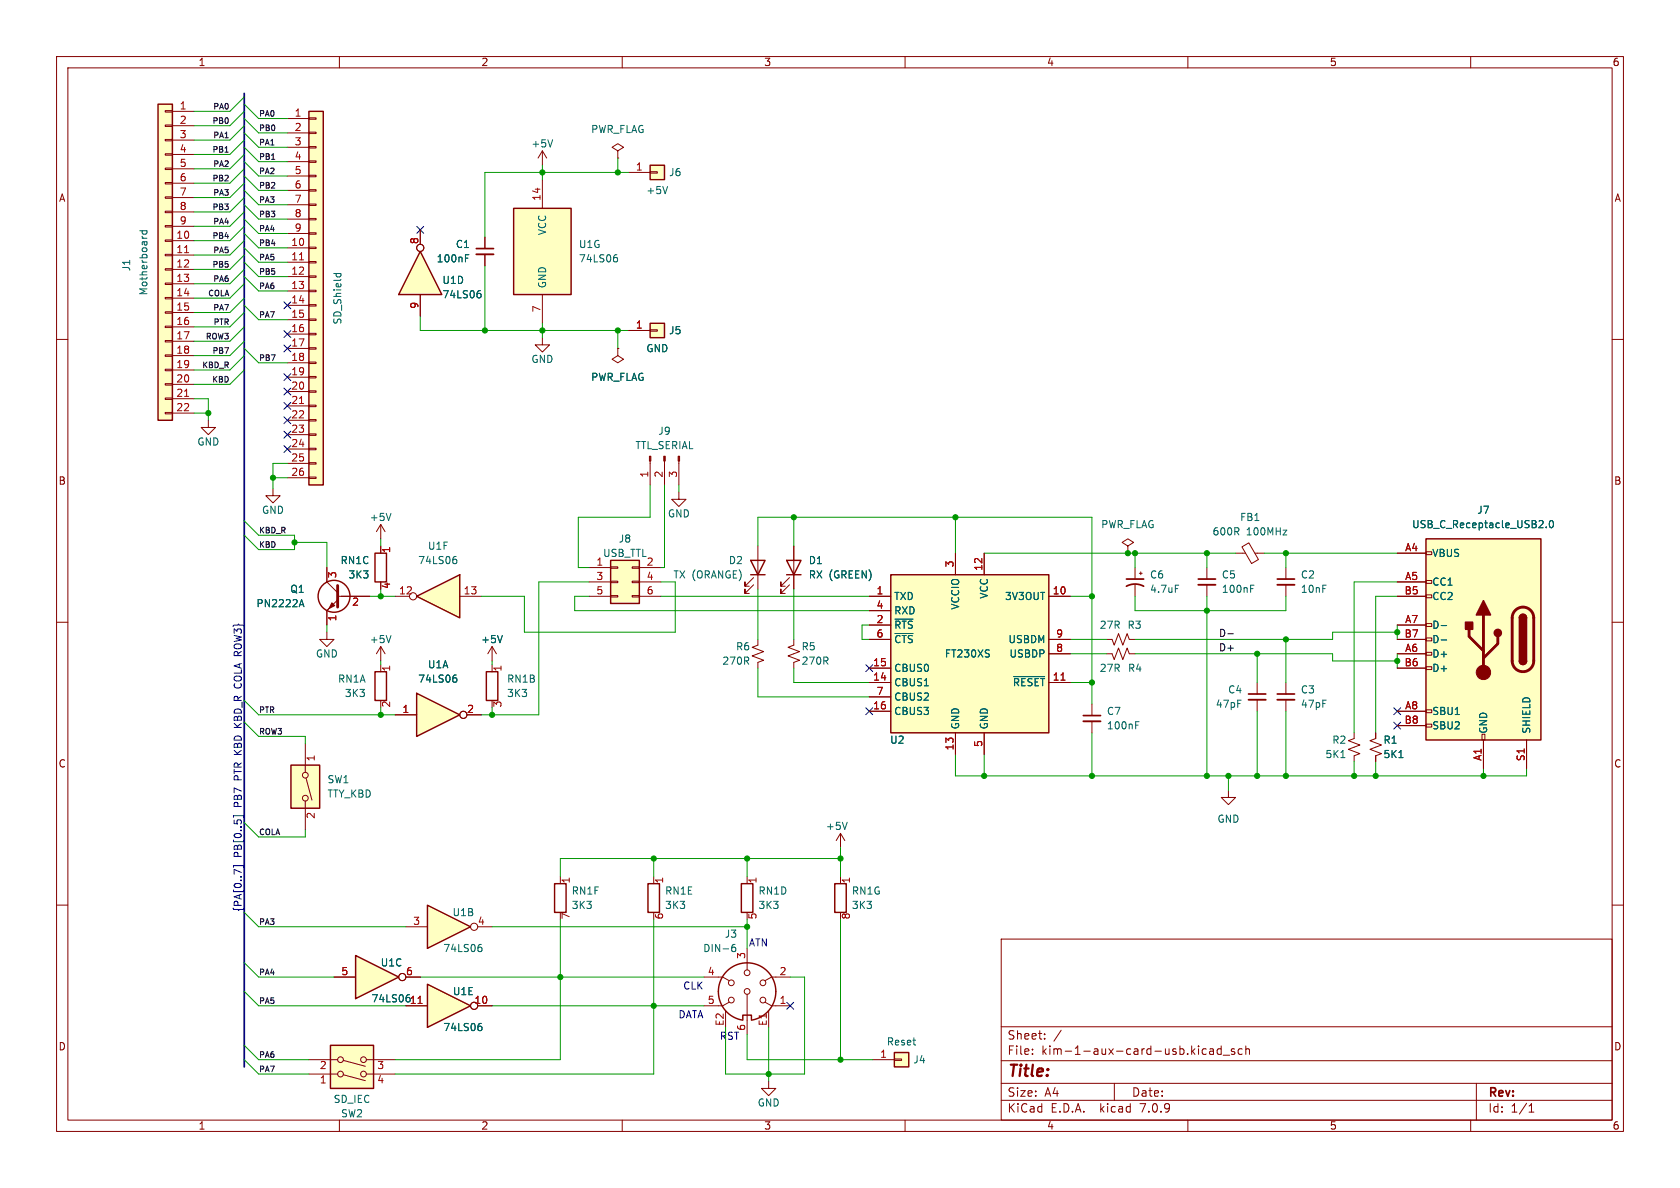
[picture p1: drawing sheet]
<svg xmlns="http://www.w3.org/2000/svg" width="297mm" height="210mm" viewBox="0 0 297 210" stroke-linecap="round" stroke-linejoin="round" font-family="sans-serif">
<g fill="none" stroke="#840000" stroke-width=".18">
<path d="M10 10h277v190h-277zM12 12h273v186h-273zM60 10v2M110 10v2M160 10v2M210 10v2M260 10v2M50.8 21h3.8M50.8 23.5h3.8M50.8 26h3.8M50.8 28.6h3.8M50.8 31.1h3.8"/>
<path d="M50.8 33.7h3.8M50.8 36.2h3.8M50.8 38.7h3.8M54.6 38.6h1.3v.3h-1.3zM54.6 36.1h1.3v.2h-1.3zM54.6 33.5h1.3v.3h-1.3zM54.6 31h1.3v.2h-1.3zM54.6 28.4h1.3v.3h-1.3zM54.6 25.9h1.3v.3h-1.3zM54.6 23.4h1.3v.2h-1.3zM54.6 20.8h1.3v.3h-1.3zM10 60h2"/>
<path d="M50.8 43.8h3.8M50.8 46.4h3.8M50.8 48.9h3.8M50.8 51.4h3.8M50.8 54h3.8M50.8 56.5h3.8M50.8 59.1h3.8M50.8 41.3h3.8M54.6 58.9h1.3v.3h-1.3zM54.6 56.4h1.3v.2h-1.3zM54.6 53.8h1.3v.3h-1.3zM54.6 51.3h1.3v.3h-1.3z"/>
<path d="M54.6 48.8h1.3v.2h-1.3zM54.6 46.2h1.3v.3h-1.3zM54.6 43.7h1.3v.2h-1.3zM54.6 41.1h1.3v.3h-1.3zM95.9 59.7v1.3h1.3l-1.3 1.2-1.3-1.2h1.3M285 60h2M36.8 74.3v1.3h1.3l-1.3 1.2-1.2-1.2h1.2M50.8 61.6h3.8M50.8 64.1h3.8M50.8 66.7h3.8M50.8 69.2h3.8M50.8 71.8h3.8"/>
<path d="M50.8 74.3h3.8M50.8 76.8h3.8M50.8 79.4h3.8M54.6 79.2h1.3v.3h-1.3zM54.6 76.7h1.3v.3h-1.3zM54.6 74.2h1.3v.2h-1.3zM54.6 71.6h1.3v.3h-1.3zM54.6 69.1h1.3v.2h-1.3zM54.6 66.5h1.3v.3h-1.3zM54.6 64h1.3v.3h-1.3zM54.6 61.5h1.3v.2h-1.3zM50.8 81.9h3.8"/>
<path d="M50.8 84.5h3.8M54.6 84.3h1.3v.3h-1.3zM54.6 81.8h1.3v.2h-1.3zM67.3 92.7l.8 1.3M67.3 92.7v2.6M67.3 96.5v1.3M67.3 92.7l-.8 1.3M114.9 81.5v4.2M117.5 81.5v4.2M120 87v1.3h1.3l-1.3 1.2-1.3-1.2h1.3M120 81.5v4.2M134 96.5v7.6"/>
<path d="M140.3 96.5v7.6M247 97.8h5.1M252.1 97.5h1v.5h-1zM10 110h2M57.8 111.8v1.2h-1.3l1.3 1.3 1.3-1.3h-1.3M67.3 102.9v1.2M87 114.3l.8 1.3M87 114.3v2.5M87 117.5v1.2M87 114.3l-.8 1.3M104.1 100.3h3.8M104.1 102.9h3.8"/>
<path d="M104.1 105.4h3.8M107.9 105.3h1.3v.2h-1.3zM107.9 102.7h1.3v.3h-1.3zM107.9 100.2h1.3v.3h-1.3zM111.8 105.3h1.2v.2h-1.2zM111.8 102.7h1.2v.3h-1.2zM111.8 100.2h1.2v.3h-1.2zM113 100.3h3.8M113 102.9h3.8M113 105.4h3.8M133.2 103.4l-1.5 1.5v-.8v.8h.8M133.2 102.1l-1.5 1.5v-.7v.7h.8"/>
<path d="M134 113v1l-1 .4 2 .8-2 .8 2 .7-1 .4v1M139.6 103.4l-1.6 1.5v-.8v.8h.8M139.6 102.1l-1.6 1.5v-.7v.7h.8M140.3 113v1l-1 .4 2.1 .8-2.1 .8 2.1 .7-1.1 .4v1M195.6 113h1l.4 1 .7-2 .8 2 .8-2 .3 1h1.1M200.7 100.3v2.1M200.7 103.4v2M201.4 101.3h.5M201.7 101.1v.5M227.3 100.3v2.1M227.3 103.4v2M247 102.9h5.1"/>
<path d="M247 105.4h5.1M247 115.6h5.1M247 110.5h5.1M247 118.1h5.1M247 113h5.1M252.1 117.9h1v.5h-1zM252.1 115.3h1v.5h-1zM252.1 112.8h1v.5h-1zM252.1 110.2h1v.5h-1zM252.1 105.2h1v.5h-1zM252.1 102.6h1v.5h-1zM285 110h2"/>
<path d="M54 131.4v5.1M54.1 137.5l1 3.9M87 123.8v1.3M239.4 129.5v1.1l-1 .3 2 .8-2 .8 2 .7-1 .4v1M247 125.7h5.1M247 128.3h5.1M252.1 128h1v.5h-1zM252.1 125.5h1v.5h-1zM262 129.8h.5v1h-.5zM262.3 130.8v5.1M269.9 130.8v5.1M10 160h2"/>
<path d="M54 141.6v5.1M132.1 154.9v1.3M148.6 154.9v1.3M285 160h2M124.5 172.7h3.3l1.1 .7M128.3 178.7v2.9M128.9 177.2l-1.1 .6h-3.3M132.1 161.3v1.3M132.1 167.6v3.9M132.1 175.8v7.1M135.3 177.2l1.1 .6h3.3M135.9 178.7v2.9"/>
<path d="M139.7 172.7h-3.3l-1.1 .7M148.6 161.3v1.3M177 166h108v32h-108zM60 198v2M110 198v2M160 198v2M177 194.5h108M177 191.5h108M177 187.5h108M177 181.5h108M182.5 186.3v.1M182.5 185.5v.1"/>
<path d="M184.7 183.6v.1M184.7 182.8v.1M187.6 182.1l-1.3 2M197 191.5v3M210 198v2M212.5 186.1l.3 .3 .4-.1M213.2 185.5l-.4-.1-.3 .3M213.9 185.5h.6v.9M214.5 185.8h-.5a.29 .29 0 0 0-.2 .3 .29 .29 0 0 0 .2 .3l.5-.1M215.9 185.5l-.4-.1-.3 .3v.4l.1 .2h.6M215.9 184.9v1.5M216.2 186.5h1.2"/>
<path d="M218.2 185.5l-.3-.1-.2 .2v.2l.5 .2v.3h-.5M219.6 185.5l-.4-.1-.3 .3v.4l.1 .2h.6M220.2 185.5l.3-.1 .3 .1 .1 .9M220.2 184.9v1.5M260 198v2M261 191.5v6.5M270.3 196.6h.9M270.3 195.5l.4-.4v1.5"/>
<circle cx="54" cy="137" r=".51"/>
<circle cx="54" cy="141.1" r=".51"/>
<circle cx="129.3" cy="173.7" r=".51"/>
<circle cx="129.3" cy="176.8" r=".51"/>
<circle cx="132.1" cy="172" r=".51"/>
<circle cx="132.1" cy="175.3" r=".51"/>
<circle cx="134.9" cy="173.7" r=".51"/>
<circle cx="134.9" cy="176.8" r=".51"/>
</g>
<g fill="none" stroke="#840000" stroke-width=".25">
<path d="M54.6 19.7h2.5v66h-2.5zM66.3 97.8h2v5.1h-2zM107.9 99.1h5.1v7.6h-5.1zM132.7 99.1h2.6l-1.3 2.5zM139.1 99.1h2.5l-1.3 2.5zM252.1 95.3h20.3v35.5h-20.3zM86 118.7h2v5.1h-2zM132.7 101.6h2.6M139.1 101.6h2.5M268.6 116.8a.64 .64 0 0 0 .6 .7 .64 .64 0 0 0 .7-.7M268.6 109.2a.64 .64 0 0 1 .6-.6 .64 .64 0 0 1 .7 .6M51.4 135.3h5.1v7.6h-5.1z"/>
<path d="M131.1 156.2h2v5.1h-2zM147.6 156.2h2v5.1h-2zM131.3 180.3a5.1 5.1 0 0 1-3.5-7.8 5.1 5.1 0 0 1 8.6 0 5.1 5.1 0 0 1-3.6 7.8M131.3 180.2v-.7h1.5v.7"/>
</g>
<g fill="#840000" stroke="#840000" stroke-width=".18">
<path d="M119.9 80.6h.2v.9h-.2z"/>
<path d="M117.3 80.6h.3v.9h-.3z"/>
<path d="M114.8 80.6h.3v.9h-.3z"/>
<circle cx="262.3" cy="118.9" r="1.27"/>
</g>
<path d="M225.8 103.4h3.1" fill="none" stroke="#840000" stroke-width=".33"/>
<path d="M199.1 103.6a3.2 3.2 0 0 1 3.1 0M199.1 102.4h3.1M225.8 102.4h3.1" fill="none" stroke="#840000" stroke-width=".3"/>
<g fill="#ffffc2" stroke="#ffffc2" stroke-width=".18">
<path d="M107.9 99.1h5.1v7.6h-5.1z"/>
<path d="M252.1 95.3h20.3v35.5h-20.3z"/>
<path d="M54.6 19.7h2.5v66h-2.5z"/>
<path d="M51.4 135.3h5.1v7.6h-5.1z"/>
</g>
<g fill="none" stroke="#006464" stroke-width=".18">
<path d="M59 48.4h1.3M59.5 48.4l-.1 .3M60.2 48.4l.1 .3M69.1 90.7l-.4 1.3M273.4 93.2v.1M274 92.1l.2-.1a.68 .68 0 0 1 .4 .7 .68 .68 0 0 1-.4 .6l-.2-.1-.1-.4zM88.8 112.3l-.4 1.3M207.8 103.4h.6M254.8 110.6h1M254.8 113.1h1M237 133.9h.8M129.4 167.7l.2-.3 .4 .1 .1 .2v.3l-.3 .2h-.3l-.1-.2"/>
<path d="M130 166.9l-.4 .1-.2 .5"/>
</g>
<path d="M259.7 111.3v1.2l2.6 2.6M262.3 108.7v10.2M264.8 112.5v1.3l-2.5 2.5M267.9 107.9a1.9 1.9 0 0 1 2.1-.4 1.9 1.9 0 0 1 1.1 1.7v7.6a1.91 1.91 0 0 1-1.9 1.9 1.91 1.91 0 0 1-1.9-1.9v-7.7l.2-.7z" fill="none" stroke="#840000" stroke-width=".51"/>
<g fill="#840000" stroke="#840000" stroke-width=".25">
<path d="M268.6 116.8h1.3a.64 .64 0 0 1-.7 .7 .64 .64 0 0 1-.6-.7z"/>
<path d="M268.6 109.2h1.3v7.6h-1.3z"/>
<path d="M268.8 108.8a.64 .64 0 0 1 .7-.2 .64 .64 0 0 1 .4 .6h-1.3z"/>
<path d="M262.3 106.2l1.2 2.5h-2.5z"/>
<path d="M259.1 110h1.2v1.3h-1.2z"/>
<circle cx="264.8" cy="111.9" r=".63"/>
</g>
<path d="M52.9 45.9h.8M52.9 71.3h.8" fill="none" stroke="#a90000" stroke-width=".18"/>
<path d="M62.9 168.9l7.6 3.8-7.6 3.8z" fill="#ffffc2"/>
<path d="M62.9 168.9l7.6 3.8-7.6 3.8zM58.4 184.8h7.6v7.6h-7.6z" fill="none" stroke="#840000" stroke-width=".25"/>
<g fill="none" stroke="#840000" stroke-width=".18">
<path d="M85.7 41.9v2M85.7 45v2M59.1 172.7h3.8M71.8 172.7h2.5M54.6 189.9h5.1M54.6 187.3h5.1M60.7 187.5l3.9 1M60.7 190l3.9 1M64.8 189.9h5M64.8 187.3h5"/>
<circle cx="71.1" cy="172.7" r=".63"/>
<circle cx="60.2" cy="189.9" r=".51"/>
<circle cx="60.2" cy="187.3" r=".51"/>
<circle cx="64.3" cy="189.9" r=".51"/>
<circle cx="64.3" cy="187.3" r=".51"/>
</g>
<path d="M58.4 184.8h7.6v7.6h-7.6z" fill="#ffffc2" stroke="#ffffc2" stroke-width=".18"/>
<path d="M84.2 45h3" fill="none" stroke="#840000" stroke-width=".33"/>
<path d="M84.2 43.9h3" fill="none" stroke="#840000" stroke-width=".3"/>
<path d="M82.3 45.6h.4M82.3 45h.6" fill="none" stroke="#006464" stroke-width=".18"/>
<path d="M74.3 44.5l3.8 7.6h-7.6z" fill="#ffffc2"/>
<path d="M74.3 44.5l3.8 7.6h-7.6zM98 156.2h2.1v5.1h-2.1zM114.6 156.2h2v5.1h-2z" fill="none" stroke="#840000" stroke-width=".25"/>
<g fill="none" stroke="#840000" stroke-width=".18">
<path d="M74.3 40.6v2.6M74.3 52.1v3.8M99.1 154.9v1.3M115.6 154.9v1.3M99.1 161.3v1.3M115.6 161.3v1.3"/>
<circle cx="74.3" cy="43.8" r=".63"/>
</g>
<path d="M84.6 51.9h.3l.1 .2v.4l-.4 .1M84.7 51.4h.2" fill="none" stroke="#006464" stroke-width=".18"/>
<path d="M75.6 174l7.6 3.8-7.6 3.8z" fill="#ffffc2"/>
<path d="M75.6 174l7.6 3.8-7.6 3.8z" fill="none" stroke="#840000" stroke-width=".25"/>
<g fill="none" stroke="#840000" stroke-width=".18">
<path d="M71.8 177.8h3.8M84.5 177.8h2.5"/>
<circle cx="83.8" cy="177.8" r=".63"/>
</g>
<path d="M73.9 177.4h.7" fill="none" stroke="#a90000" stroke-width=".18"/>
<path d="M84.7 181.4l.4 .1 .1 .1v.5l-.5 .1M84.8 180.9h.3" fill="none" stroke="#006464" stroke-width=".18"/>
<path d="M75.6 160l7.6 3.8-7.6 3.8z" fill="#ffffc2"/>
<g fill="none" stroke="#840000" stroke-width=".25">
<path d="M27.9 18.4h2.6v55.9h-2.6zM90.8 36.8h10.2v15.3h-10.2zM75.6 160l7.6 3.8-7.6 3.8zM158.1 186.1h2.6v2.5h-2.6z"/>
<circle cx="59.1" cy="105.4" r="2.82"/>
</g>
<g fill="none" stroke="#840000" stroke-width=".18">
<path d="M29.2 19.6h1.3v.2h-1.3zM30.5 19.7h3.8M29.2 39.9h1.3v.2h-1.3zM29.2 37.3h1.3v.3h-1.3zM29.2 34.8h1.3v.3h-1.3zM29.2 32.3h1.3v.2h-1.3zM29.2 29.7h1.3v.3h-1.3zM29.2 27.2h1.3v.2h-1.3zM29.2 24.6h1.3v.3h-1.3zM29.2 22.1h1.3v.3h-1.3zM30.5 22.2h3.8M30.5 24.8h3.8"/>
<path d="M30.5 27.3h3.8M30.5 29.8h3.8M30.5 32.4h3.8M30.5 34.9h3.8M30.5 37.5h3.8M95.9 26.7l-.8 1.2M95.9 26.7v2.5M95.9 31.8v5M95.9 26.7l.7 1.2M109.2 26.7l-1-.7 1-.6 1 .6-1 .7v1.2M109.2 27.9h.1M29.2 57.7h1.3v.2h-1.3z"/>
<path d="M29.2 55.1h1.3v.3h-1.3zM29.2 52.6h1.3v.2h-1.3zM29.2 50h1.3v.3h-1.3zM29.2 47.5h1.3v.3h-1.3zM29.2 45h1.3v.2h-1.3zM29.2 42.4h1.3v.3h-1.3zM30.5 42.5h3.8M30.5 45.1h3.8M30.5 47.6h3.8M30.5 50.2h3.8M30.5 52.7h3.8M30.5 55.2h3.8"/>
<path d="M30.5 57.8h3.8M30.5 40h3.8M95.9 52.1v5.1M29.2 72.9h1.3v.3h-1.3zM29.2 70.4h1.3v.2h-1.3zM29.2 67.8h1.3v.3h-1.3zM29.2 65.3h1.3v.2h-1.3zM29.2 62.7h1.3v.3h-1.3zM29.2 60.2h1.3v.3h-1.3zM30.5 60.3h3.8M30.5 62.9h3.8M30.5 65.4h3.8"/>
<path d="M30.5 67.9h3.8M30.5 70.5h3.8M30.5 73h3.8M109.2 61.6v1.3l-1 .6 1 .6 1-.6-1-.6M109.2 61.6h.1M48.3 86.4v1.2h-1.3l1.3 1.3 1.2-1.3h-1.2M199.4 96.5l-1-.6 1-.6 1 .6-1 .6v1.3M199.4 97.8h.1M218.4 97.8h1.8M219.6 96.7l1.2-.7 1.7 2.9-1.2 .7zM221.9 97.8h1.6M57.8 100.3v2.6l1.9 1.9"/>
<path d="M58.4 107.3l-.5 .5M59.7 105.4h5.7M59.7 106l-1.9 2v2.5M67.3 114.3l.8 1.3M67.3 114.3v2.5M67.3 114.3l-.8 1.3M213.4 100.3v2.1M213.4 103.4v2M193 124.5v2M193 127.5v2M222.2 120.7v2M222.2 123.7v2"/>
<path d="M243.2 129.5v1.1l-1 .3 2 .8-2 .8 2 .7-1 .4v1M148.6 147.3l.8 1.3M148.6 147.3v2.6M148.6 147.3l-.8 1.3M71.8 163.8h3.8M84.5 163.8h2.5M135.9 191.1v1.3h-1.3l1.3 1.3 1.3-1.3h-1.3M154.3 187.3h3.8M158.1 187.2h1.3v.3h-1.3z"/>
<circle cx="83.8" cy="163.8" r=".63"/>
</g>
<g fill="none" stroke="#006464" stroke-width=".18">
<path d="M97.7 24.7l-.4 1.3M24.7 40.8h1.3M25.1 41.8v.1M25.2 40.8l-.1 .4 .3 .2 .5-.1v-.5M108.7 45.5l.4 .1 .1 .2-.1 .4-.4 .1M108.8 45h.3M226.8 93.7h.7l-.7 .9h.7M53 106.9h.6M53.3 106l.4 1.3M69.1 112.3l-.4 1.3M221.1 104.1h.4M221.1 103.4h.6"/>
<path d="M200.8 128.2h.4M200.8 127.6h.6M247.3 133.9h.7M149.8 145.4l-.5 1.2M84.7 167.4l.4 .1 .1 .2v.4l-.5 .1M84.8 166.9h.3"/>
</g>
<g fill="#ffffc2" stroke="#ffffc2" stroke-width=".18">
<path d="M158.1 186.1h2.6v2.5h-2.6z"/>
<path d="M90.8 36.8h10.2v15.3h-10.2z"/>
<path d="M27.9 18.4h2.6v55.9h-2.6z"/>
</g>
<path d="M211.8 103.4h3.1M191.5 127.5h3.1M220.7 123.7h3.1" fill="none" stroke="#840000" stroke-width=".33"/>
<path d="M211.8 102.4h3.1M191.5 126.5h3.1M220.7 122.7h3.1" fill="none" stroke="#840000" stroke-width=".3"/>
<path d="M59.7 103.5v3.8" fill="none" stroke="#840000" stroke-width=".51"/>
<path d="M58.7 106.6l.5 .5-1 .5z" fill="#840000" stroke="#840000" stroke-width=".18"/>
<path d="M32.6 44.7h.8M32.6 70.1h.8" fill="none" stroke="#a90000" stroke-width=".18"/>
<path d="M73.7 105.4l7.6-3.8v7.6z" fill="#ffffc2"/>
<path d="M114.9 29.2h2.6v2.6h-2.6zM114.9 57.2h2.6v2.5h-2.6zM73.7 105.4l7.6-3.8v7.6zM157.5 101.6h27.9v27.9h-27.9z" fill="none" stroke="#840000" stroke-width=".25"/>
<g fill="none" stroke="#840000" stroke-width=".18">
<path d="M111.1 30.5h3.8M114.9 30.4h1.3v.2h-1.3zM111.1 58.4h3.8M114.9 58.3h1.3v.2h-1.3zM168.9 97.8v3.8M174 97.8v3.8M69.8 105.4h2.6M81.3 105.4h3.8M153.7 105.4h3.8M153.7 118.1h3.8M153.7 110.5h3.8M153.7 108h3.8"/>
<path d="M153.7 113h3.8M185.4 105.4h3.8M185.4 113h3.8M185.4 115.6h3.8M195.6 115.6h1l.4 1 .7-2 .8 2 .8-2 .3 1h1.1M153.7 120.7h3.8M153.7 125.7h3.8M153.7 123.2h3.8M168.9 129.5v3.9M174 129.5v3.9M185.4 120.7h3.8M227.3 120.7v2"/>
<path d="M227.3 123.7v2"/>
<circle cx="73" cy="105.4" r=".63"/>
</g>
<path d="M118 33l-.4 1.2M80.3 98.9h.3l.2 .2-.1 .4-.4 .1M80.4 98.4h.2M158.2 109.4h3.2M158.2 112h3.2M179.2 119.6h5.5" fill="none" stroke="#006464" stroke-width=".18"/>
<g fill="#ffffc2" stroke="#ffffc2" stroke-width=".18">
<path d="M157.5 101.6h27.9v27.9h-27.9z"/>
<path d="M114.9 57.2h2.6v2.5h-2.6z"/>
<path d="M114.9 29.2h2.6v2.6h-2.6z"/>
</g>
<path d="M187.6 120.2h.7" fill="none" stroke="#a90000" stroke-width=".18"/>
<path d="M225.8 123.7h3.1" fill="none" stroke="#840000" stroke-width=".33"/>
<path d="M225.8 122.7h3.1" fill="none" stroke="#840000" stroke-width=".3"/>
<path d="M73.7 122.6l7.6 3.8-7.6 3.8z" fill="#ffffc2"/>
<path d="M66.3 118.7h2v5.1h-2zM73.7 122.6l7.6 3.8-7.6 3.8z" fill="none" stroke="#840000" stroke-width=".25"/>
<g fill="none" stroke="#840000" stroke-width=".18">
<path d="M74.3 40.6v2.6M74.3 52.1v3.8M85.7 41.9v2M85.7 45v2M111.1 58.4h3.8M109.2 61.6h.1M67.3 96.5v1.3M140.3 96.5v2.6M168.9 97.8v3.8M174 97.8v3.8M247 97.8h5.1M57.8 100.3v2.6"/>
<path d="M57.8 108v2.5M60.3 105.4h5.1M67.3 102.9v1.2M67.3 117.5v1.2M140.3 101.6v2.5M153.7 105.4h3.8M153.7 118.1h3.8M153.7 110.5h3.8M153.7 108h3.8M153.7 113h3.8M185.4 105.4h3.8M185.4 113h3.8"/>
<path d="M185.4 115.6h3.8M247 105.4h5.1M247 118.1h5.1M247 110.5h5.1M247 113h5.1M247 115.6h5.1M247 102.9h5.1M67.3 123.8v1.3M69.8 126.4h3.9M82.5 126.4h2.6M153.7 120.7h3.8M153.7 125.7h3.8"/>
<path d="M153.7 123.2h3.8M168.9 129.5v3.9M174 129.5v3.9M185.4 120.7h3.8M217.2 139.7v1.3h-1.3l1.3 1.2 1.2-1.2h-1.2M243.2 129.5v1.1M243.2 133.6v1M247 125.7h5.1M247 128.3h5.1M262.3 130.8v5.1M269.9 130.8v5.1M59.1 172.7h3.8"/>
<path d="M71.8 177.8h3.8M71.8 172.7h2.5M84.5 177.8h2.5"/>
<circle cx="74.3" cy="43.8" r=".63"/>
<circle cx="81.9" cy="126.4" r=".63"/>
<circle cx="71.1" cy="172.7" r=".63"/>
<circle cx="83.8" cy="177.8" r=".63"/>
</g>
<g fill="none" stroke="#006464" stroke-width=".18">
<path d="M82.3 45.6h.4M82.3 45h.6M84.6 51.9h.3l.1 .2v.4l-.4 .1M84.7 51.4h.2M273.4 93.2v.1M274 92.1l.2-.1a.68 .68 0 0 1 .4 .7 .68 .68 0 0 1-.4 .6l-.2-.1-.1-.4zM53 106.9h.6M53.3 106l.4 1.3M80.3 119.8l.3 .1 .2 .2-.1 .4-.4 .1M80.4 119.3h.2M88.8 112.3l-.4 1.3M158.2 109.4h3.2"/>
<path d="M158.2 112h3.2M179.2 119.6h5.5M254.8 110.6h1M254.8 113.1h1M247.3 133.9h.7M84.7 181.4l.4 .1 .1 .1v.5l-.5 .1M84.8 180.9h.3"/>
</g>
<g fill="none" stroke="#000084" stroke-width=".18">
<path d="M50.2 58.4l1.2 1.3M50.2 53.4l1.2 1.2M51.4 58.4l-1.2 1.3M51.4 53.4l-1.2 1.2M73.7 40l1.2 1.2M74.9 40l-1.2 1.2M50.2 68.6l1.2 1.2M50.2 71.1l1.2 1.3M50.2 73.7l1.2 1.2M50.2 76.2l1.2 1.2M50.2 78.8l1.2 1.2M50.2 66.1l1.2 1.2"/>
<path d="M50.2 61l1.2 1.2M51.4 68.6l-1.2 1.2M51.4 71.1l-1.2 1.3M51.4 73.7l-1.2 1.2M51.4 76.2l-1.2 1.2M51.4 78.8l-1.2 1.2M51.4 66.1l-1.2 1.2M51.4 61l-1.2 1.2M153.1 117.5l1.2 1.2M154.3 117.5l-1.2 1.2M41.4 128.6h1.3M41.4 127.9l.7 .7"/>
<path d="M41.4 121.2l.3 .4M42.7 121.2l-.3 .4M153.1 125.1l1.2 1.2M154.3 125.1l-1.2 1.2M246.4 125.1l1.2 1.2M246.4 127.7l1.2 1.2M247.6 125.1l-1.2 1.2M247.6 127.7l-1.2 1.2M41.3 144.5v-.3h1.8v.3M41.3 153.3v-.3h1.8v.3M42.7 154.2l-1.3-.5v.8M139.1 177.2l1.2 1.2"/>
<path d="M140.3 177.2l-1.2 1.2"/>
</g>
<path d="M39.8 26.9h.5M48 28.2h.6M217.1 112h.9" fill="none" stroke="#0f0f0f" stroke-width=".18"/>
<path d="M43.2 16.5v172.1" fill="none" stroke="#000084" stroke-width=".3"/>
<g fill="none" stroke="#009600" stroke-width=".18">
<path d="M43.2 19.7l-2.6 2.5h-6.3M43.2 17.1l-2.6 2.6h-6.3M43.2 18.4l2.5 2.6h5.1M43.2 34.9l-2.6 2.6h-6.3M43.2 38.7l2.5 2.6h5.1M43.2 36.2l2.5 2.5h5.1M43.2 26l2.5 2.6h5.1M43.2 31.1l2.5 2.6h5.1M43.2 28.6l2.5 2.5h5.1M43.2 33.7l2.5 2.5h5.1M43.2 32.4l-2.6 2.5h-6.3M43.2 29.8l-2.6 2.6h-6.3"/>
<path d="M43.2 22.2l-2.6 2.6h-6.3M43.2 21l2.5 2.5h5.1M43.2 23.5l2.5 2.5h5.1M43.2 27.3l-2.6 2.5h-6.3M43.2 24.8l-2.6 2.5h-6.3M43.2 37.5l-2.6 2.5h-6.3M95.9 29.2v2.6M109.2 27.9v2.6M111.1 30.5h-25.4v11.4M43.2 40l-2.6 2.5h-6.3M43.2 42.5l-2.6 2.6h-6.3M43.2 48.9l2.5 2.5h5.1"/>
<path d="M43.2 46.4l2.5 2.5h5.1M43.2 43.8l2.5 2.6h5.1M43.2 41.3l2.5 2.5h5.1M43.2 45.1l-2.6 2.5h-6.3M43.2 52.7l-2.6 2.5h-6.3M43.2 50.2l-2.6 2.5h-6.3M43.2 47.6l-2.6 2.6h-6.3M43.2 55.2l-2.6 2.6h-6.3M43.2 57.8l-2.6 2.5h-6.3M43.2 54l2.5 2.5h5.1M74.3 55.9v2.5h36.8M85.7 47v11.4"/>
<path d="M95.9 57.2v2.5M109.2 58.4v3.2M34.3 70.5h2.5v3.8M34.3 73h2.5M43.2 60.3l-2.6 2.6h-6.3M43.2 62.9l-2.6 2.5h-6.3M43.2 65.4l-2.6 2.5h-6.3M43.2 61.6l2.5 2.5h5.1M43.2 92.1l2.5 2.5h6.4v2.6h-6.4l-2.5-2.6M48.3 84.5h2.5M50.8 81.9h-2.5v4.5M52.1 95.9h5.7v4.4"/>
<path d="M67.3 95.3v1.2M114.9 85.7v5.7h-12.7v8.9h1.9M117.5 85.7v14.6h-.7M120 85.7v1.3M134 96.5v-5.1h59v33.1M140.3 91.4v5.1M168.9 91.4v6.4M174 97.8h44.4M200.7 97.8v2.5M213.4 97.8v2.5M223.5 97.8h23.5M227.3 97.8v2.5"/>
<path d="M57.8 110.5v1.3M65.4 105.4h4.4M67.3 104.1v1.3M67.3 116.8v.7M87 116.8v.7M104.1 105.4h-2.5v2.6h52.1M104.1 102.9h-8.9v23.5h-10.1M116.8 102.9h2.6v8.9h-26.7v-6.4h-7.6M116.8 105.4h36.9M134 104.1v8.9M134 118.1v5.1h19.7M140.3 118.1v2.6h13.4"/>
<path d="M140.3 104.1v8.9M153.7 110.5h-1.3v2.5h1.3M189.2 115.6h6.4M189.2 113h6.4M189.2 105.4h3.8M200.7 105.4v2.6h26.6v-2.6M200.7 115.6h34.9v1.2h11.4M213.4 105.4v31.8M222.2 115.6v5.1M227.3 113v7.7M247 111.8h-11.4v1.2h-34.9M247 105.4h-3.8v24.1"/>
<path d="M247 102.9h-7.6v26.6M247 110.5v2.5M247 115.6v2.5M43.2 123.8l2.5 2.6h24.1M43.2 127.6l2.5 2.6h8.3v1.2M67.3 125.1v1.3M87 125.1v1.3M168.9 133.4v3.8h101v-1.3M174 133.4v3.8M189.2 120.7h3.8M193 129.5v7.7M217.2 137.2v2.5"/>
<path d="M222.2 125.7v11.5M227.3 125.7v11.5M239.4 134.6v2.6M243.2 134.6v2.6M262.3 135.9v1.3M43.2 145.4l2.5 2.6h8.3v-1.3M115.6 151.8v3.1M132.1 151.8v3.1M148.6 151.8h-49.5v3.1M148.6 149.9v5M43.2 161.3l2.5 2.5h26.1M43.2 175.3l2.5 2.5h26.1"/>
<path d="M43.2 170.2l2.5 2.5h13.4M74.3 172.7h50.2M87 163.8h45.1M87 177.8h37.5M99.1 162.6v24.7h-29.3M115.6 162.6v27.3h-45.8M132.1 162.6v5M139.7 172.7h2.5v17.2h-13.9v-8.3M148.6 162.6v24.7M43.2 187.3l2.5 2.6h8.9M43.2 184.8l2.5 2.5h8.9M132.1 182.9v4.4h22.2"/>
<path d="M135.9 181.6v9.5"/>
</g>
<path d="M187.6 120.2h.7M73.9 177.4h.7" fill="none" stroke="#a90000" stroke-width=".18"/>
<g fill="#009600" stroke="#009600" stroke-width=".18">
<circle cx="95.9" cy="58.4" r=".46"/>
<circle cx="85.7" cy="58.4" r=".46"/>
<circle cx="222.2" cy="115.6" r=".46"/>
<circle cx="227.3" cy="97.8" r=".46"/>
<circle cx="213.4" cy="97.8" r=".46"/>
<circle cx="193" cy="120.7" r=".46"/>
<circle cx="213.4" cy="137.2" r=".46"/>
<circle cx="168.9" cy="91.4" r=".46"/>
<circle cx="200.7" cy="97.8" r=".46"/>
<circle cx="193" cy="137.2" r=".46"/>
<circle cx="174" cy="137.2" r=".46"/>
<circle cx="213.4" cy="108" r=".46"/>
<circle cx="199.4" cy="97.8" r=".46"/>
<circle cx="193" cy="105.4" r=".46"/>
<circle cx="227.3" cy="137.2" r=".46"/>
<circle cx="217.2" cy="137.2" r=".46"/>
<circle cx="222.2" cy="137.2" r=".46"/>
<circle cx="239.4" cy="137.2" r=".46"/>
<circle cx="243.2" cy="137.2" r=".46"/>
<circle cx="247" cy="111.8" r=".46"/>
<circle cx="247" cy="116.8" r=".46"/>
<circle cx="262.3" cy="137.2" r=".46"/>
<circle cx="87" cy="126.4" r=".46"/>
<circle cx="109.2" cy="58.4" r=".46"/>
<circle cx="140.3" cy="91.4" r=".46"/>
<circle cx="95.9" cy="30.5" r=".46"/>
<circle cx="109.2" cy="30.5" r=".46"/>
<circle cx="227.3" cy="113" r=".46"/>
<circle cx="36.8" cy="73" r=".46"/>
<circle cx="67.3" cy="126.4" r=".46"/>
<circle cx="48.3" cy="84.5" r=".46"/>
<circle cx="52.1" cy="95.9" r=".46"/>
<circle cx="67.3" cy="105.4" r=".46"/>
<circle cx="115.6" cy="177.8" r=".46"/>
<circle cx="135.9" cy="189.9" r=".46"/>
<circle cx="148.6" cy="187.3" r=".46"/>
<circle cx="99.1" cy="172.7" r=".46"/>
<circle cx="132.1" cy="151.8" r=".46"/>
<circle cx="132.1" cy="163.8" r=".46"/>
<circle cx="115.6" cy="151.8" r=".46"/>
<circle cx="148.6" cy="151.8" r=".46"/>
</g>
<text font-size="2.8" fill="#840000" x="178" y="190.9">Title:</text>
<g font-size="2.1" fill="#840000">
<text x="178" y="184">Sheet:</text>
<text x="178" y="186.7">File:</text>
<text x="184.1" y="186.7">kim-1-aux-card-usb.kicad_sch</text>
<text x="178" y="196.9">KiCad</text>
<text x="178" y="194.1">Size:</text>
<text x="184.7" y="194.1">A4</text>
<text x="185.7" y="196.9">E.D.A.</text>
<text x="194.6" y="196.9">kicad</text>
<text x="200" y="194.1">Date:</text>
<text x="201.8" y="196.9">7.0.9</text>
<text x="263" y="194.3">Rev:</text>
<text x="263" y="196.9">Id:</text>
<text x="267.1" y="196.9">1/1</text>
</g>
<g font-size="1.8" fill="#840000">
<text x="35" y="11.9">1</text>
<text x="85" y="11.9">2</text>
<text x="135" y="11.9">3</text>
<text x="185" y="11.9">4</text>
<text x="235" y="11.9">5</text>
<text x="285" y="11.9">6</text>
<text x="10.3" y="35.9">A</text>
<text x="285.3" y="35.9">A</text>
<text x="10.3" y="85.9">B</text>
<text x="285.3" y="85.9">B</text>
<text x="10.3" y="135.9">C</text>
<text x="285.3" y="135.9">C</text>
<text x="10.3" y="185.9">D</text>
<text x="285.3" y="185.9">D</text>
<text x="35" y="199.9">1</text>
<text x="85" y="199.9">2</text>
<text x="135" y="199.9">3</text>
<text x="185" y="199.9">4</text>
<text x="235" y="199.9">5</text>
<text x="285" y="199.9">6</text>
</g>
<g font-size="1.8" fill="#a90000">
<text x="31.7" y="19.4">1</text>
<text x="31.7" y="22">2</text>
<text x="52" y="20.7">1</text>
<text x="52" y="23.2">2</text>
<text x="31.7" y="24.5">3</text>
<text x="31.7" y="27.1">4</text>
<text x="31.7" y="29.6">5</text>
<text x="52" y="25.8">3</text>
<text x="52" y="28.3">4</text>
<text x="31.7" y="32.1">6</text>
<text x="31.7" y="34.7">7</text>
<text x="52" y="30.9">5</text>
<text x="52" y="33.4">6</text>
<text x="52" y="35.9">7</text>
<text x="95.6" y="35.6" transform="rotate(-90 95.6 35.6)">14</text>
<text x="112.3" y="30.2">1</text>
<text x="31.7" y="37.2">8</text>
<text x="31.7" y="39.8">9</text>
<text x="52" y="38.5">8</text>
<text x="52" y="41">9</text>
<text x="31.1" y="42.3">10</text>
<text x="31.1" y="44.8">11</text>
<text x="31.1" y="47.4">12</text>
<text x="51.4" y="43.6">10</text>
<text x="51.4" y="46.1">11</text>
<text x="74" y="43.3" transform="rotate(-90 74 43.3)">8</text>
<text x="31.1" y="49.9">13</text>
<text x="31.1" y="52.5">14</text>
<text x="51.4" y="48.6">12</text>
<text x="51.4" y="51.2">13</text>
<text x="51.4" y="53.7">14</text>
<text x="31.1" y="55">15</text>
<text x="31.1" y="57.5">16</text>
<text x="51.4" y="56.3">15</text>
<text x="51.4" y="58.8">16</text>
<text x="74" y="54.7" transform="rotate(-90 74 54.7)">9</text>
<text x="95.6" y="55.3" transform="rotate(-90 95.6 55.3)">7</text>
<text x="112.3" y="58.2">1</text>
<text x="31.1" y="60.1">17</text>
<text x="31.1" y="62.6">18</text>
<text x="31.1" y="65.2">19</text>
<text x="51.4" y="61.3">17</text>
<text x="51.4" y="63.9">18</text>
<text x="31.1" y="67.7">20</text>
<text x="31.1" y="70.2">21</text>
<text x="51.4" y="66.4">19</text>
<text x="51.4" y="69">20</text>
<text x="51.4" y="71.5">21</text>
<text x="31.1" y="72.8">22</text>
<text x="51.4" y="74">22</text>
<text x="51.4" y="76.6">23</text>
<text x="51.4" y="79.1">24</text>
<text x="51.4" y="81.7">25</text>
<text x="51.4" y="84.2">26</text>
<text x="114.7" y="84.5" transform="rotate(-90 114.7 84.5)">1</text>
<text x="117.2" y="84.5" transform="rotate(-90 117.2 84.5)">2</text>
<text x="119.8" y="84.5" transform="rotate(-90 119.8 84.5)">3</text>
<text x="69.3" y="97.9" transform="rotate(-90 69.3 97.9)">1</text>
<text x="105.3" y="100.1">1</text>
<text x="114.2" y="100.1">2</text>
<text x="168.7" y="100.4" transform="rotate(-90 168.7 100.4)">3</text>
<text x="173.7" y="101" transform="rotate(-90 173.7 101)">12</text>
<text x="248.3" y="97.5">A4</text>
<text x="59.8" y="102.3" transform="rotate(-90 59.8 102.3)">3</text>
<text x="62.2" y="107.4">2</text>
<text x="69.3" y="104.2" transform="rotate(-90 69.3 104.2)">4</text>
<text x="70.4" y="105.2">12</text>
<text x="81.9" y="105.2">13</text>
<text x="105.3" y="102.6">3</text>
<text x="105.3" y="105.2">5</text>
<text x="114.2" y="102.6">4</text>
<text x="114.2" y="105.2">6</text>
<text x="154.9" y="105.2">1</text>
<text x="154.9" y="107.7">4</text>
<text x="186" y="105.2">10</text>
<text x="248.2" y="105.2">B5</text>
<text x="248.3" y="102.6">A5</text>
<text x="59.8" y="109.9" transform="rotate(-90 59.8 109.9)">1</text>
<text x="154.9" y="110.2">2</text>
<text x="154.9" y="112.8">6</text>
<text x="186.6" y="112.8">9</text>
<text x="248.2" y="112.8">B7</text>
<text x="248.3" y="110.2">A7</text>
<text x="69.3" y="118.8" transform="rotate(-90 69.3 118.8)">1</text>
<text x="89" y="118.8" transform="rotate(-90 89 118.8)">1</text>
<text x="154.3" y="117.9">15</text>
<text x="186.6" y="115.3">8</text>
<text x="248.2" y="117.9">B6</text>
<text x="248.3" y="115.3">A6</text>
<text x="69.3" y="125.2" transform="rotate(-90 69.3 125.2)">2</text>
<text x="89" y="125.2" transform="rotate(-90 89 125.2)">3</text>
<text x="154.3" y="120.4">14</text>
<text x="154.3" y="125.5">16</text>
<text x="154.9" y="122.9">7</text>
<text x="186" y="120.4">11</text>
<text x="248.3" y="125.5">A8</text>
<text x="71" y="126.1">1</text>
<text x="82.5" y="126.1">2</text>
<text x="248.2" y="128">B8</text>
<text x="56" y="134.7" transform="rotate(-90 56 134.7)">1</text>
<text x="168.7" y="132.8" transform="rotate(-90 168.7 132.8)">13</text>
<text x="173.7" y="132.2" transform="rotate(-90 173.7 132.2)">5</text>
<text x="262" y="134.6" transform="rotate(-90 262 134.6)">A1</text>
<text x="269.6" y="134.7" transform="rotate(-90 269.6 134.7)">S1</text>
<text x="56" y="144.9" transform="rotate(-90 56 144.9)">2</text>
<text x="101" y="156.3" transform="rotate(-90 101 156.3)">1</text>
<text x="117.6" y="156.3" transform="rotate(-90 117.6 156.3)">1</text>
<text x="134.1" y="156.3" transform="rotate(-90 134.1 156.3)">1</text>
<text x="150.6" y="156.3" transform="rotate(-90 150.6 156.3)">1</text>
<text x="73" y="163.6">3</text>
<text x="84.4" y="163.6">4</text>
<text x="101" y="162.6" transform="rotate(-90 101 162.6)">7</text>
<text x="117.6" y="162.6" transform="rotate(-90 117.6 162.6)">6</text>
<text x="134.1" y="162.6" transform="rotate(-90 134.1 162.6)">5</text>
<text x="150.6" y="162.6" transform="rotate(-90 150.6 162.6)">8</text>
<text x="60.3" y="172.5">5</text>
<text x="71.7" y="172.5">6</text>
<text x="125" y="172.5">4</text>
<text x="131.8" y="169.6" transform="rotate(-90 131.8 169.6)">3</text>
<text x="137.7" y="172.5">2</text>
<text x="83.8" y="177.5">10</text>
<text x="125" y="177.5">5</text>
<text x="137.7" y="177.5">1</text>
<text x="128" y="181.5" transform="rotate(-90 128 181.5)">E2</text>
<text x="131.8" y="182.3" transform="rotate(-90 131.8 182.3)">6</text>
<text x="135.6" y="181.5" transform="rotate(-90 135.6 181.5)">E1</text>
<text x="56.4" y="191.8">1</text>
<text x="56.4" y="189.3">2</text>
<text x="66.6" y="189.3">3</text>
<text x="66.6" y="191.8">4</text>
<text x="155.5" y="187.1">1</text>
</g>
<g font-size="1.8" fill="#006464">
<text x="104.4" y="23.7">PWR_FLAG</text>
<text x="93.8" y="26.3">+5V</text>
<text x="114.2" y="34.5">+5V</text>
<text x="118.2" y="31.3">J6</text>
<text x="96.7" y="41.7" transform="rotate(-90 96.7 41.7)">VCC</text>
<text x="77.1" y="46.6">100nF</text>
<text x="80.5" y="44">C1</text>
<text x="102.2" y="44">U1G</text>
<text x="102.2" y="46.6">74LS06</text>
<text x="23.2" y="48.1" transform="rotate(-90 23.2 48.1)">J1</text>
<text x="26.3" y="52.3" transform="rotate(-90 26.3 52.3)">Motherboard</text>
<text x="78.1" y="50.4">U1D</text>
<text x="78.1" y="52.9">74LS06</text>
<text x="96.7" y="51.1" transform="rotate(-90 96.7 51.1)">GND</text>
<text x="60.6" y="57.5" transform="rotate(-90 60.6 57.5)">SD_Shield</text>
<text x="118.2" y="59.3">J5</text>
<text x="93.8" y="64.4">GND</text>
<text x="114.2" y="62.5">GND</text>
<text x="104.4" y="67.5">PWR_FLAG</text>
<text x="116.3" y="77.1">J9</text>
<text x="34.8" y="79">GND</text>
<text x="112.2" y="79.6">TTL_SERIAL</text>
<text x="46.2" y="91">GND</text>
<text x="65.3" y="92.3">+5V</text>
<text x="118" y="91.7">GND</text>
<text x="194.6" y="93.6">PWR_FLAG</text>
<text x="214.3" y="94.8">600R</text>
<text x="219.1" y="92.3">FB1</text>
<text x="220.3" y="94.8">100MHz</text>
<text x="249.5" y="93.6">USB_C_Receptacle_USB2.0</text>
<text x="261.1" y="91">J7</text>
<text x="60.1" y="99.9">RN1C</text>
<text x="73.8" y="99.9">74LS06</text>
<text x="75.6" y="97.4">U1F</text>
<text x="106.5" y="98.7">USB_TTL</text>
<text x="109.3" y="96.1">J8</text>
<text x="128.8" y="99.9">D2</text>
<text x="142.9" y="99.9">D1</text>
<text x="253.1" y="98.7">VBUS</text>
<text x="45.2" y="107.5">PN2222A</text>
<text x="51.2" y="105">Q1</text>
<text x="61.5" y="102.5">3K3</text>
<text x="119" y="102.5">TX (ORANGE)</text>
<text x="142.9" y="102.5">RX (GREEN)</text>
<text x="158" y="106.3">TXD</text>
<text x="169.8" y="107.9" transform="rotate(-90 169.8 107.9)">VCCIO</text>
<text x="174.9" y="105.9" transform="rotate(-90 174.9 105.9)">VCC</text>
<text x="177.6" y="106.3">3V3OUT</text>
<text x="203.2" y="102.5">C6</text>
<text x="203.2" y="105">4.7uF</text>
<text x="215.9" y="102.5">C5</text>
<text x="215.9" y="105">100nF</text>
<text x="229.9" y="102.5">C2</text>
<text x="229.9" y="105">10nF</text>
<text x="253.1" y="103.7">CC1</text>
<text x="253.1" y="106.3">CC2</text>
<text x="65.3" y="113.9">+5V</text>
<text x="85" y="113.9">+5V</text>
<text x="158" y="111.4">~{RTS}</text>
<text x="158" y="108.8">RXD</text>
<text x="158" y="113.9">~{CTS}</text>
<text x="178.2" y="113.9">USBDM</text>
<text x="194.3" y="111.4">27R</text>
<text x="199.2" y="111.4">R3</text>
<text x="253.1" y="111.4">D-</text>
<text x="253.1" y="113.9">D-</text>
<text x="55.7" y="116.4">GND</text>
<text x="75.6" y="118.3">U1A</text>
<text x="127.6" y="117.7">270R</text>
<text x="130" y="115.2">R6</text>
<text x="141.6" y="115.2">R5</text>
<text x="141.6" y="117.7">270R</text>
<text x="158" y="119">CBUS0</text>
<text x="166.9" y="116.4">FT230XS</text>
<text x="178.4" y="116.4">USBDP</text>
<text x="194.3" y="119">27R</text>
<text x="199.3" y="119">R4</text>
<text x="253.1" y="116.4">D+</text>
<text x="253.1" y="119">D+</text>
<text x="59.7" y="120.9">RN1A</text>
<text x="60.9" y="123.4">3K3</text>
<text x="73.8" y="120.9">74LS06</text>
<text x="89.5" y="120.9">RN1B</text>
<text x="89.5" y="123.4">3K3</text>
<text x="158" y="121.5">CBUS1</text>
<text x="158" y="124.1">CBUS2</text>
<text x="179" y="121.5">~{RESET}</text>
<text x="214.8" y="125.3">47pF</text>
<text x="217" y="122.8">C4</text>
<text x="229.9" y="122.8">C3</text>
<text x="229.9" y="125.3">47pF</text>
<text x="157.3" y="131.7">U2</text>
<text x="158" y="126.6">CBUS3</text>
<text x="169.8" y="129" transform="rotate(-90 169.8 129)">GND</text>
<text x="174.9" y="129" transform="rotate(-90 174.9 129)">GND</text>
<text x="195.6" y="126.6">C7</text>
<text x="195.6" y="129.1">100nF</text>
<text x="235.4" y="131.7">R2</text>
<text x="244.5" y="131.7">R1</text>
<text x="253.1" y="126.6">SBU1</text>
<text x="253.1" y="129.1">SBU2</text>
<text x="263.1" y="129.8" transform="rotate(-90 263.1 129.8)">GND</text>
<text x="270.7" y="129.8" transform="rotate(-90 270.7 129.8)">SHIELD</text>
<text x="234.2" y="134.2">5K1</text>
<text x="244.5" y="134.2">5K1</text>
<text x="57.8" y="138.7">SW1</text>
<text x="57.8" y="141.2">TTY_KBD</text>
<text x="145.9" y="146.9">+5V</text>
<text x="215.1" y="145.6">GND</text>
<text x="101" y="158.3">RN1F</text>
<text x="101" y="160.9">3K3</text>
<text x="117.5" y="158.3">RN1E</text>
<text x="117.5" y="160.9">3K3</text>
<text x="134" y="158.3">RN1D</text>
<text x="134" y="160.9">3K3</text>
<text x="150.5" y="158.3">RN1G</text>
<text x="150.5" y="160.9">3K3</text>
<text x="79.9" y="162.2">U1B</text>
<text x="128" y="166">J3</text>
<text x="67.2" y="171">U1C</text>
<text x="78.3" y="168.5">74LS06</text>
<text x="124.2" y="168.5">DIN-6</text>
<text x="65.6" y="177.4">74LS06</text>
<text x="72.3" y="177.5">11</text>
<text x="80" y="176.1">U1E</text>
<text x="78.3" y="182.5">74LS06</text>
<text x="156.7" y="185">Reset</text>
<text x="161.4" y="188.2">J4</text>
<text x="58.9" y="195.2">SD_IEC</text>
<text x="60.2" y="197.7">SW2</text>
<text x="133.9" y="195.8">GND</text>
</g>
<g font-size="1.8" fill="#0f0f0f">
<text x="215.4" y="112.7">D-</text>
<text x="215.4" y="115.2">D+</text>
</g>
<g font-size="1.8" fill="#000084">
<text x="42.8" y="120.8" transform="rotate(-90 42.8 120.8)">COLA ROW3}</text>
<text x="42.8" y="128" transform="rotate(-90 42.8 128)">KBD_R</text>
<text x="42.8" y="137.6" transform="rotate(-90 42.8 137.6)">PTR KBD</text>
<text x="42.8" y="142.6" transform="rotate(-90 42.8 142.6)">PB7</text>
<text x="42.8" y="151.6" transform="rotate(-90 42.8 151.6)">PB[0..5]</text>
<text x="42.8" y="161.3" transform="rotate(-90 42.8 161.3)">{PA[0..7]</text>
</g>
<g font-size="1.8" fill="#0000c2">
<text x="132.3" y="167.4">ATN</text>
<text x="120.7" y="175">CLK</text>
<text x="119.8" y="180.1">DATA</text>
<text x="127.2" y="183.9">RST</text>
</g>
<g font-size="1.4" fill="#0f0f0f">
<text x="37.4" y="21.9">PB0</text>
<text x="37.6" y="19.4">PA0</text>
<text x="45.7" y="20.7">PA0</text>
<text x="45.7" y="23.2">PB0</text>
<text x="37.4" y="27">PB1</text>
<text x="37.6" y="24.5">PA1</text>
<text x="37.6" y="29.6">PA2</text>
<text x="45.7" y="28.3">PB1</text>
<text x="45.7" y="25.8">PA1</text>
<text x="37.4" y="32.1">PB2</text>
<text x="37.6" y="34.6">PA3</text>
<text x="45.7" y="33.4">PB2</text>
<text x="45.7" y="30.8">PA2</text>
<text x="45.7" y="35.9">PA3</text>
<text x="37.4" y="37.2">PB3</text>
<text x="37.6" y="39.7">PA4</text>
<text x="45.7" y="38.5">PB3</text>
<text x="45.7" y="41">PA4</text>
<text x="37.4" y="47.3">PB5</text>
<text x="37.4" y="42.3">PB4</text>
<text x="37.6" y="44.8">PA5</text>
<text x="45.7" y="46.1">PA5</text>
<text x="45.7" y="43.5">PB4</text>
<text x="36.7" y="52.4">COLA</text>
<text x="37.6" y="49.9">PA6</text>
<text x="45.7" y="51.2">PA6</text>
<text x="45.7" y="48.6">PB5</text>
<text x="37.6" y="55">PA7</text>
<text x="37.6" y="57.5">PTR</text>
<text x="45.7" y="56.2">PA7</text>
<text x="35.6" y="65.1">KBD_R</text>
<text x="36.2" y="60">ROW3</text>
<text x="37.4" y="62.6">PB7</text>
<text x="45.7" y="63.9">PB7</text>
<text x="37.4" y="67.7">KBD</text>
<text x="45.7" y="94.3">KBD_R</text>
<text x="45.7" y="96.9">KBD</text>
<text x="45.7" y="129.9">ROW3</text>
<text x="45.7" y="126.1">PTR</text>
<text x="45.7" y="147.7">COLA</text>
<text x="45.7" y="163.6">PA3</text>
<text x="45.7" y="172.4">PA4</text>
<text x="45.7" y="177.5">PA5</text>
<text x="45.7" y="187.1">PA6</text>
<text x="45.7" y="189.6">PA7</text>
</g>
</svg>
